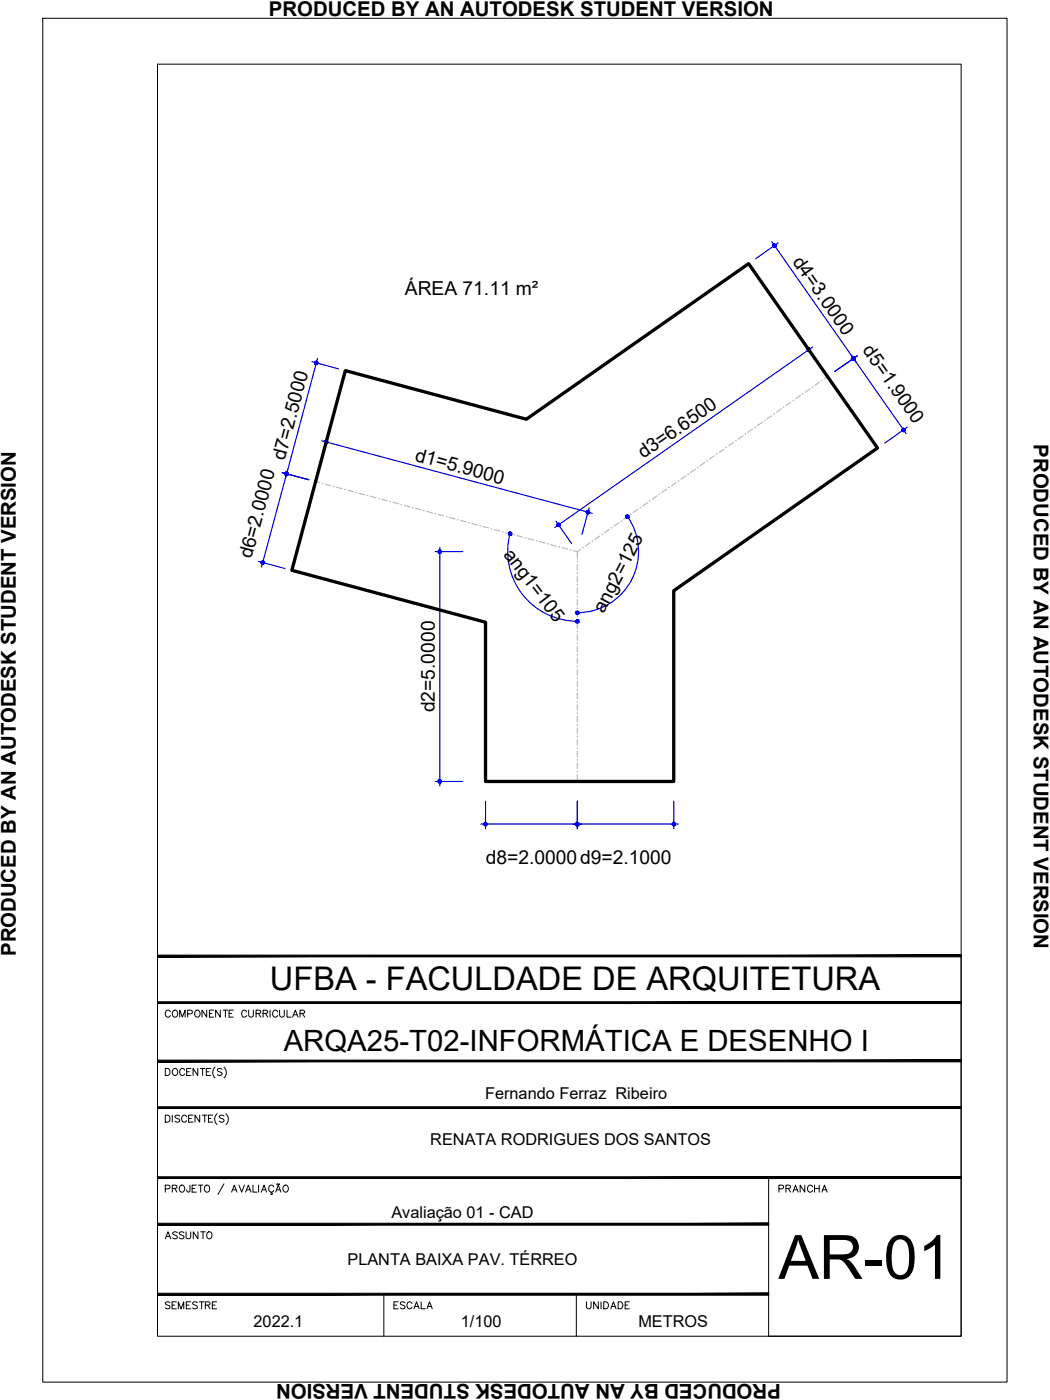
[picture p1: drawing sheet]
<svg xmlns="http://www.w3.org/2000/svg" width="229mm" height="305mm" viewBox="0 0 229 305" stroke-linecap="round" stroke-linejoin="round" font-family="sans-serif">
<!-- layer: ARQ_EIXO CINZA 04 -->
<g fill="none" stroke="#bababa" stroke-width=".25">
<path d="M155.5 99.2l-1 .7M157.6 97.8l-1 .7M159.7 96.3l-1 .7M161.8 94.9l-1.1 .7M163.9 93.4l-1.1 .7M165.9 91.9l-1 .8M168 90.5l-1 .7M170.1 89l-1 .7M172.2 87.6l-1 .7M174.2 86.1l-1 .7M176.4 84.7l-1.1 .7M178.4 83.2l-1 .7"/>
<path d="M180.2 82l-.7 .5M68.7 104.9l.9 .2M70.8 105.4l1.3 .3M73.3 106.1l1.2 .3M75.7 106.7l1.3 .4M78.2 107.4l1.2 .3M80.6 108l1.3 .4M83.1 108.7l1.2 .4M85.6 109.3l1.2 .4M88 110l1.2 .4M90.5 110.7l1.2 .3M92.9 111.3l1.2 .4"/>
<path d="M95.4 112l1.2 .3M97.8 112.6l1.3 .4M100.3 113.3l1.2 .3M102.7 114l1.2 .3M105.2 114.6l1.2 .3M107.6 115.3l1.2 .3M110.1 116l1.2 .2M112.5 116.6l1.2 .3M115 117.3l1.2 .3M117.4 117.9l1.3 .3M119.9 118.6l1.2 .3M122.3 119.2l1.3 .3"/>
<path d="M124.8 119.9l.9 .2M126.4 119.6l-.7 .5v1.5M128.5 118.2l-1 .7M130.6 116.7l-1.1 .7M132.6 115.3l-1 .7M134.7 113.8l-1 .7M136.8 112.4l-1 .7M138.9 110.9l-1.1 .7M141 109.4l-1.1 .8M143 108l-1 .7M145.1 106.5l-1 .7M147.2 105.1l-1 .7"/>
<path d="M149.3 103.6l-1 .7M151.4 102.2l-1.1 .7M153.5 100.7l-1.1 .7M125.7 122.9v1.3M125.7 125.4v1.3M125.7 128v1.2M125.7 130.5v1.3M125.7 133.1v1.2M125.7 135.6v1.3M125.7 138.1v1.3M125.7 140.7v1.2M125.7 143.2v1.3"/>
<path d="M125.7 145.8v1.2M125.7 148.3v1.3M125.7 150.8v1.3M125.7 153.4v1.2M125.7 155.9v1.3M125.7 158.5v1.2M125.7 161v1.3M125.7 163.5v1.3M125.7 166.1v1.2M125.7 168.6v1.5"/>
</g>
<g fill="#bababa" stroke="#bababa" stroke-width=".22">
<path d="M125.6 168h.2z"/>
<path d="M125.6 165.4h.2z"/>
<path d="M125.6 162.9h.2z"/>
<path d="M125.6 160.4h.2z"/>
<path d="M125.6 157.8h.2z"/>
<path d="M125.6 155.3h.2z"/>
<path d="M125.6 152.7h.2z"/>
<path d="M125.6 150.2h.2z"/>
<path d="M125.6 147.7h.2z"/>
<path d="M125.6 145.1h.2z"/>
<path d="M125.6 142.6h.2z"/>
<path d="M125.6 140h.2z"/>
<path d="M125.6 137.5h.2z"/>
<path d="M125.6 135h.2z"/>
<path d="M125.6 132.4h.2z"/>
<path d="M125.6 129.9h.2z"/>
<path d="M125.6 127.3h.2z"/>
<path d="M125.6 124.8h.2z"/>
<path d="M125.6 122.3h.2z"/>
<path d="M126.8 119.3h.2z"/>
<path d="M131 116.3h.2z"/>
<path d="M137.2 112h.2z"/>
<path d="M139.3 110.5h.2z"/>
<path d="M149.8 103.2l.1 .1z"/>
<path d="M153.9 100.3h.2z"/>
<path d="M164.3 93h.2z"/>
<path d="M170.5 88.6h.2z"/>
<path d="M172.6 87.2h.2z"/>
<path d="M174.7 85.8h.2z"/>
<path d="M176.8 84.3h.2z"/>
<path d="M178.9 82.8h.1z"/>
<path d="M121.7 119h.1z"/>
<path d="M114.3 117.1h.2z"/>
<path d="M109.4 115.7l.2 .1z"/>
<path d="M99.6 113.2h.1z"/>
<path d="M94.7 111.8v.1z"/>
<path d="M89.7 110.5h.2z"/>
<path d="M87.3 109.9h.2z"/>
<path d="M84.8 109.2h.2z"/>
<path d="M70.1 105.2h.2z"/>
<circle cx="129" cy="117.8" r=".07"/>
<circle cx="133.2" cy="114.9" r=".07"/>
<circle cx="135.3" cy="113.4" r=".07"/>
<circle cx="141.5" cy="109" r=".07"/>
<circle cx="143.6" cy="107.6" r=".07"/>
<circle cx="145.7" cy="106.1" r=".07"/>
<circle cx="147.8" cy="104.7" r=".07"/>
<circle cx="151.9" cy="101.8" r=".07"/>
<circle cx="156.1" cy="98.8" r=".07"/>
<circle cx="158.1" cy="97.4" r=".07"/>
<circle cx="160.2" cy="96" r=".07"/>
<circle cx="162.3" cy="94.5" r=".07"/>
<circle cx="166.5" cy="91.6" r=".07"/>
<circle cx="168.5" cy="90.1" r=".07"/>
<circle cx="124.2" cy="119.7" r=".07"/>
<circle cx="119.3" cy="118.4" r=".07"/>
<circle cx="116.9" cy="117.7" r=".07"/>
<circle cx="111.9" cy="116.4" r=".07"/>
<circle cx="107" cy="115.1" r=".07"/>
<circle cx="104.6" cy="114.5" r=".07"/>
<circle cx="102.1" cy="113.8" r=".07"/>
<circle cx="97.2" cy="112.5" r=".07"/>
<circle cx="92.3" cy="111.2" r=".07"/>
<circle cx="82.5" cy="108.5" r=".07"/>
<circle cx="80" cy="107.9" r=".07"/>
<circle cx="77.6" cy="107.2" r=".07"/>
<circle cx="75.1" cy="106.5" r=".07"/>
<circle cx="72.7" cy="105.9" r=".07"/>
</g>
<!-- layer: COTA AZUL -->
<g fill="none" stroke="#00f" stroke-width=".25">
<path d="M168 52.6l29.3 41.8M169.4 52.9l-4.9 3.4M67.9 78.7l5.8 1.6M69.1 78.1l-12.2 45.3M175.5 75.3l3.4 4.9M176.9 75.6l-56.1 39.3M186.6 77.5l-4.9 3.4M70.1 96l58.8 15.8M71.3 95.3l-1.6 5.8M197.5 93l-4.9 3.5M61.4 102.9l5.8 1.5M95.8 119.1v52"/>
<path d="M111 116.2a15.2 15.2 0 0 0 14.7 19.1M121 113.5l3.5 4.9M128.3 110.5l-1.6 5.8M136.6 112.4a13.3 13.3 0 0 1-10.9 21M56.3 122.2l5.8 1.6M94.7 120.1h6.1M94.7 170.1h6.1M104.7 179.4h43M105.7 174.4v6M125.7 174.4v6M146.7 174.4v6"/>
</g>
<!-- layer: 0 -->
<g fill="#00f" stroke="#00f" stroke-width=".22">
<path d="M70.7 96.1v.3l.3-.1zM70.7 96.4l.3-.1-.3 .2zM71 96.3l-.3 .2 .2 .1z"/>
<path d="M71 96.3l-.1 .3h.2zM71 96.3l.3 .2-.2 .1zM71 96.3l.3 .2 .1-.1z"/>
<path d="M71 96.3l.4 .1v-.3zM71 96.3l.3-.3 .1 .1zM71.1 95.9l-.1 .4 .3-.3z"/>
<path d="M70.9 95.9l.1 .4 .1-.4zM70.7 96l.2-.1 .1 .4zM70.7 96v.1l.3 .2z"/>
<path d="M128 111.5l.4 .1v-.2zM128 111.5l.3-.2 .1 .1zM128.1 111.2l-.1 .3 .3-.2z"/>
<path d="M127.9 111.2l.1 .3 .1-.3zM127.7 111.3l.2-.1 .1 .3zM127.7 111.3l-.1 .1 .4 .1z"/>
<path d="M127.6 111.4v.2l.4-.1zM127.6 111.6l.4-.1-.3 .3zM127.7 111.8l.2 .1 .1-.4z"/>
<path d="M128 111.5l-.1 .4h.2zM128 111.5l.3 .3-.2 .1zM128 111.5l.3 .3 .1-.2z"/>
<path d="M95.5 119.8l.3 .3v-.3zM95.5 119.8l.3 .3-.4-.2zM95.4 119.9v.2h.4z"/>
<path d="M95.4 120.1v.2l.4-.2zM95.4 120.3l.4-.2-.3 .3zM95.8 120.1l-.3 .3 .3 .1z"/>
<path d="M95.8 120.1v.4l.1-.1zM95.8 120.1l.3 .2-.2 .1zM95.8 120.1l.3 .2v-.2z"/>
<path d="M95.8 120.1h.3v-.2zM95.9 119.8l.2 .1-.3 .2zM95.8 119.8v.3l.1-.3z"/>
<path d="M95.8 170.1v.4l.1-.1zM95.8 170.1l.3 .2-.2 .1zM95.8 170.1l.3 .2v-.2z"/>
<path d="M95.8 170.1h.3v-.2zM95.9 169.8l.2 .1-.3 .2zM95.8 169.8v.3l.1-.3z"/>
<path d="M95.5 169.8l.3 .3v-.3zM95.5 169.8l.3 .3-.4-.2zM95.4 169.9v.2h.4z"/>
<path d="M95.4 170.1v.2l.4-.2zM95.4 170.3l.4-.2-.3 .3zM95.8 170.1l-.3 .3 .3 .1z"/>
<path d="M121.3 114.5l.2 .1 .1-.3zM121.6 114.3v.3h-.1zM121.6 114.3v.3h.2z"/>
<path d="M121.6 114.3l.2 .3 .2-.2zM121.6 114.3h.4v.1zM121.6 114.3h.4l-.1-.3z"/>
<path d="M121.8 113.9l-.2 .4 .3-.3zM121.6 113.9h.2l-.2 .4zM121.4 114l.2 .3v-.4z"/>
<path d="M121.4 114l-.1 .1 .3 .2zM121.3 114.1l.3 .2h-.4zM121.2 114.3l.1 .2 .3-.2z"/>
<path d="M176.2 75.8l-.1 .4 .3-.3zM176.1 75.8h.1l-.1 .4zM175.9 75.8l.2 .4v-.4z"/>
<path d="M175.9 75.8l-.2 .2 .4 .2zM175.7 76l.4 .2h-.4zM175.7 76.2l.1 .2 .3-.2z"/>
<path d="M175.8 76.4l.1 .1 .2-.3zM176.1 76.2v.3h-.2zM176.1 76.2v.3h.2z"/>
<path d="M176.1 76.2l.2 .3 .1-.2zM176.1 76.2l.3-.1v.2zM176.1 76.2l.3-.1v-.2z"/>
<path d="M168.4 53.2l-.1 .1 .3 .2zM168.3 53.3l.3 .2h-.4zM168.2 53.5l.1 .2 .3-.2z"/>
<path d="M168.3 53.7l.1 .1 .2-.3zM168.6 53.5l.1 .3h-.3zM168.6 53.5l.1 .3h.1z"/>
<path d="M168.6 53.5l.2 .3 .2-.2zM168.6 53.5l.4-.1v.2zM168.6 53.5l.4-.1-.1-.1z"/>
<path d="M168.7 53.1l-.1 .4 .3-.2zM168.6 53.1h.1l-.1 .4zM168.4 53.2l.2 .3v-.4z"/>
<path d="M185.8 78l.2 .4 .1-.2zM185.8 78h.4l-.1 .2zM185.8 78h.4l-.1-.2z"/>
<path d="M186 77.7l-.2 .3 .3-.2zM185.8 77.6l.2 .1-.2 .3zM185.6 77.7l.2 .3v-.4z"/>
<path d="M185.6 77.7l-.1 .2 .3 .1zM185.5 77.9l.3 .1-.4 .1zM185.4 78.1l.1 .1 .3-.2z"/>
<path d="M185.5 78.2l.1 .2 .2-.4zM185.8 78v.4h-.2zM185.8 78v.4h.2z"/>
<path d="M185.6 77.7l-.1 .2 .3 .1zM185.5 77.9l.3 .1-.4 .1zM185.4 78.1l.1 .1 .3-.2z"/>
<path d="M185.5 78.2l.1 .2 .2-.4zM185.8 78v.4h-.2zM185.8 78v.4h.2z"/>
<path d="M185.8 78l.2 .4 .1-.2zM185.8 78h.4l-.1 .2zM185.8 78h.4l-.1-.2z"/>
<path d="M186 77.7l-.2 .3 .3-.2zM185.8 77.6l.2 .1-.2 .3zM185.6 77.7l.2 .3v-.4z"/>
<path d="M196.7 93.6l.2 .3 .2-.1zM196.7 93.6h.4v.2zM196.7 93.6h.4l-.1-.2z"/>
<path d="M196.8 93.3l-.1 .3 .3-.2zM196.7 93.2l.1 .1-.1 .3zM196.5 93.3l.2 .3v-.4z"/>
<path d="M196.5 93.3l-.1 .1 .3 .2zM196.4 93.4l.3 .2h-.4zM196.3 93.6l.1 .2 .3-.2z"/>
<path d="M196.4 93.8l.2 .1 .1-.3zM196.7 93.6v.4l-.1-.1zM196.7 93.6v.4l.2-.1z"/>
<path d="M62.3 102.8l.1 .4 .1-.4zM62.1 102.9l.2-.1 .1 .4zM62.1 102.9l-.1 .2 .4 .1z"/>
<path d="M62 103.1v.2l.4-.1zM62 103.3l.4-.1-.3 .2zM62.1 103.4l.2 .1 .1-.3z"/>
<path d="M62.4 103.2l-.1 .3h.2zM62.4 103.2l.3 .2-.2 .1zM62.4 103.2l.3 .2v-.1z"/>
<path d="M62.4 103.2l.3 .1v-.2zM62.4 103.2l.3-.3v.2zM62.5 102.8l-.1 .4 .3-.3z"/>
<path d="M57.2 122.5l-.1 .4h.2zM57.2 122.5l.3 .2-.2 .2zM57.2 122.5l.3 .2 .1-.1z"/>
<path d="M57.2 122.5l.4 .1v-.2zM57.2 122.5l.3-.3 .1 .2zM57.3 122.1l-.1 .4 .3-.3z"/>
<path d="M57.1 122.1l.1 .4 .1-.4zM56.9 122.2l.2-.1 .1 .4zM56.9 122.2v.2l.3 .1z"/>
<path d="M56.9 122.4v.2l.3-.1zM56.9 122.6l.3-.1-.3 .2zM57.2 122.5l-.3 .2 .2 .2z"/>
<path d="M62.4 103.2l-.1 .3h.2zM62.4 103.2l.3 .2-.2 .1zM62.4 103.2l.3 .2v-.1z"/>
<path d="M62.4 103.2l.3 .1v-.2zM62.4 103.2l.3-.3v.2zM62.5 102.8l-.1 .4 .3-.3z"/>
<path d="M62.3 102.8l.1 .4 .1-.4zM62.1 102.9l.2-.1 .1 .4zM62.1 102.9l-.1 .2 .4 .1z"/>
<path d="M62 103.1v.2l.4-.1zM62 103.3l.4-.1-.3 .2zM62.1 103.4l.2 .1 .1-.3z"/>
<path d="M68.7 78.7l.2 .3 .1-.3zM68.6 78.7h.1l.2 .3zM68.6 78.7l-.1 .2 .4 .1z"/>
<path d="M68.5 78.9v.2l.4-.1zM68.5 79.1l.4-.1-.3 .3zM68.9 79l-.3 .3 .1 .1z"/>
<path d="M68.9 79l-.2 .4h.3zM68.9 79l.2 .3-.1 .1zM68.9 79l.2 .3 .1-.2z"/>
<path d="M68.9 79l.3 .1v-.2zM68.9 79l.2-.3 .1 .2zM69 78.7l-.1 .3 .2-.3z"/>
<path d="M125.7 179.4h.4l-.1-.2zM125.9 179.1l.1 .1-.3 .2zM125.7 179v.4l.2-.3z"/>
<path d="M125.5 179.1l.2 .3v-.4zM125.5 179.1l.2 .3-.3-.2zM125.4 179.2l-.1 .2h.4z"/>
<path d="M125.3 179.4l.1 .2 .3-.2zM125.4 179.6l.3-.2-.2 .3zM125.7 179.4l-.2 .3 .2 .1z"/>
<path d="M125.7 179.4v.4l.2-.1zM125.7 179.4l.3 .2-.1 .1zM125.7 179.4l.3 .2 .1-.2z"/>
<path d="M105.3 179.4l.1 .2 .3-.2zM105.4 179.6l.3-.2-.2 .3zM105.7 179.4l-.2 .3 .2 .1z"/>
<path d="M105.7 179.4v.4l.2-.1zM105.7 179.4l.3 .2-.1 .1zM105.7 179.4l.3 .2 .1-.2z"/>
<path d="M105.7 179.4h.4l-.1-.2zM105.9 179.1l.1 .1-.3 .2zM105.7 179v.4l.2-.3z"/>
<path d="M105.5 179.1l.2 .3v-.4zM105.5 179.1l.2 .3-.3-.2zM105.4 179.2l-.1 .2h.4z"/>
<path d="M146.7 179.4h.4l-.1-.2zM146.9 179.1l.1 .1-.3 .2zM146.7 179v.4l.2-.3z"/>
<path d="M146.5 179.1l.2 .3v-.4zM146.5 179.1l.2 .3-.3-.2zM146.4 179.2l-.1 .2h.4z"/>
<path d="M146.3 179.4l.1 .2 .3-.2zM146.4 179.6l.3-.2-.2 .3zM146.7 179.4l-.2 .3 .2 .1z"/>
<path d="M146.7 179.4v.4l.2-.1zM146.7 179.4l.3 .2-.1 .1zM146.7 179.4l.3 .2 .1-.2z"/>
<path d="M125.3 179.4l.1 .2 .3-.2zM125.4 179.6l.3-.2-.2 .3zM125.7 179.4l-.2 .3 .2 .1z"/>
<path d="M125.7 179.4v.4l.2-.1zM125.7 179.4l.3 .2-.1 .1zM125.7 179.4l.3 .2 .1-.2z"/>
<path d="M125.7 179.4h.4l-.1-.2zM125.9 179.1l.1 .1-.3 .2zM125.7 179v.4l.2-.3z"/>
<path d="M125.5 179.1l.2 .3v-.4zM125.5 179.1l.2 .3-.3-.2zM125.4 179.2l-.1 .2h.4z"/>
<path d="M111 115.8v.4l.2-.4zM110.8 116l.2-.2v.4zM110.8 116l-.1 .1 .3 .1z"/>
<path d="M110.7 116.1v.2l.3-.1zM110.7 116.3l.3-.1-.2 .3zM111 116.2l-.2 .3h.2z"/>
<path d="M111 116.2v.3h.2zM111 116.2l.3 .3h-.1zM111 116.2l.3 .3 .1-.2z"/>
<path d="M111 116.2l.4 .1v-.2zM111 116.2l.3-.2 .1 .1zM111.2 115.8l-.2 .4 .3-.2z"/>
<path d="M125.7 135.3h.4l-.1-.2zM125.9 135l.1 .1-.3 .2zM125.7 134.9v.4l.2-.3z"/>
<path d="M125.5 135l.2 .3v-.4zM125.5 135l.2 .3-.3-.2zM125.4 135.1l-.1 .2h.4z"/>
<path d="M125.3 135.3l.1 .2 .3-.2zM125.4 135.5l.3-.2-.2 .3zM125.7 135.3l-.2 .3h.2z"/>
<path d="M125.7 135.3v.3h.2zM125.7 135.3l.3 .2-.1 .1zM125.7 135.3l.3 .2 .1-.2z"/>
<path d="M125.3 133.4l.1 .2 .3-.2zM125.4 133.6l.3-.2-.2 .3zM125.7 133.4l-.2 .3 .2 .1z"/>
<path d="M125.7 133.4v.4l.2-.1zM125.7 133.4l.3 .2-.1 .1zM125.7 133.4l.3 .2 .1-.2z"/>
<path d="M125.7 133.4h.4l-.1-.2zM125.9 133.1l.1 .1-.3 .2zM125.7 133.1v.3l.2-.3z"/>
<path d="M125.5 133.1l.2 .3v-.3zM125.4 133.2l.1-.1 .2 .3zM125.4 133.2l-.1 .2h.4z"/>
<path d="M136.4 112.2l-.1 .1 .3 .2zM136.3 112.3l.3 .2h-.4zM136.2 112.5l.1 .2 .3-.2z"/>
<path d="M136.3 112.7l.1 .1 .2-.3zM136.6 112.5v.4l-.2-.1zM136.6 112.5v.4l.2-.1z"/>
<path d="M136.6 112.5l.2 .3 .1-.2zM136.6 112.5l.4-.1-.1 .2zM136.6 112.5l.4-.1-.1-.1z"/>
<path d="M136.7 112.1l-.1 .4 .3-.2zM136.6 112.1h.1l-.1 .4zM136.4 112.2l.2 .3v-.4z"/>
</g>
<path d="M75.2 80.7l39.4 10.6 48.4-33.9 28.1 40.1-44.4 31.1v41.5h-41v-34.6l-42.2-11.3z" fill="none" stroke="#000" stroke-width=".72"/>
<!-- layer: MRG_EXTERNA -->
<path d="M9.3 4h209.9v296.9h-209.9z" fill="none" stroke="#000" stroke-width=".22"/>
<!-- layer: MRG_INTERNA -->
<path d="M34.3 14h175v276.9h-175z" fill="none" stroke="#000" stroke-width=".22"/>
<!-- layer: SIMB_01 -->
<g fill="#000" stroke="#000" stroke-width=".22">
<path d="M34.3 218.1v.4l175-.4zM34.3 218.5l175-.4v.4z"/>
<path d="M34.3 207.9v.4l175-.4zM34.3 208.3l175-.4v.4z"/>
<path d="M34.3 230.8v.4l175-.4zM34.3 231.2l175-.4v.4z"/>
<path d="M34.3 256.2v.4l175-.4zM34.3 256.6l175-.4v.4z"/>
<path d="M34.3 241v.3l175-.3zM34.3 241.3l175-.3v.3z"/>
<path d="M34.3 266.3v.4l133-.4zM34.3 266.7l133-.4v.4z"/>
<path d="M34.3 282h133v-.4zM34.3 281.6h133l-133 .4z"/>
</g>
<g fill="none" stroke="#000" stroke-width=".22">
<path d="M45 219.9v1.5l-1-1.5v1.5M46.5 219.9h-.9v1.5h.9M48 219.9v1.5l-1.1-1.5v1.5M48.6 219.9h1M49.1 219.9v1.5M50.8 219.9h-.9v1.5h.9M54.1 219.9v1.1l.5 .4h.3l.3-.4v-1.1M58.8 219.9v1.5M60.9 219.9v1.1l.4 .4 .5-.2 .1-1.3M62.5 219.9v1.5h.9M209.3 208.1v82.8h-42v-34.5M36 232.6h.5a.82 .82 0 0 1 .5 .8 .82 .82 0 0 1-.5 .7h-.5z"/>
<path d="M37.1 220.3a.56 .56 0 0 0-.7-.4 .56 .56 0 0 0-.4 .6 .63 .63 0 0 0 .2 .8 .63 .63 0 0 0 .9-.2M37.7 220.1a.72 .72 0 0 1 1 .2 .72 .72 0 0 1-.3 1.1 .72 .72 0 0 1-.9-.4 .72 .72 0 0 1 .2-.9zM37.7 232.8a.72 .72 0 0 1 1 .2 .72 .72 0 0 1-.3 1.1 .72 .72 0 0 1-.9-.4 .72 .72 0 0 1 .2-.9zM39.1 221.4v-1.5l.6 1.5 .6-1.5v1.5M40.2 233a.56 .56 0 0 0-.6-.4 .56 .56 0 0 0-.5 .6 .63 .63 0 0 0 .3 .8 .63 .63 0 0 0 .8-.2M40.6 233.3h.6M40.9 220.7l.9-.1v-.5l-.3-.2h-.6v1.5M41.6 232.6h-1v1.5h1M42.7 220a.71 .71 0 0 1 .9 .7 .71 .71 0 0 1-.9 .7l-.3-.5v-.4zM43.1 232.6v1.5l-1.1-1.5v1.5M43.6 232.6h1M44.1 232.6v1.5"/>
<path d="M44.9 233.3h.6M45.6 220.6h.5M45.9 232.6h-1v1.5h1M46.8 232.3a1.57 1.57 0 0 0 0 2.4M48.3 232.8l-.3-.2-.7 .2 .2 .4 .5 .2 .3 .3v.2l-.3 .2-.7-.2M48.8 232.3a1.57 1.57 0 0 1 0 2.4M49.9 220.6h.5M53.7 220.3a.56 .56 0 0 0-.6-.4 .56 .56 0 0 0-.5 .6 .63 .63 0 0 0 .3 .8 .63 .63 0 0 0 .8-.2M55.8 220.6h.8l.2-.4-.4-.3h-.6v1.5M56.3 220.6l.5 .8M57.3 220.6h.8l.2-.4-.4-.3h-.6v1.5M57.8 220.6l.5 .8"/>
<path d="M60.5 220.3a.56 .56 0 0 0-.7-.4 .56 .56 0 0 0-.4 .6 .63 .63 0 0 0 .2 .8 .63 .63 0 0 0 .9-.2M63.7 221.4l.6-1.5 .6 1.5M63.9 220.9h.7M65.3 220.6h.9l.1-.4-.3-.3h-.7v1.5M65.8 220.6l.5 .8M36 242.8h.5a.82 .82 0 0 1 .5 .7 .82 .82 0 0 1-.5 .8h-.5zM36 258.8l.9-.1 .1-.6-1-.1v1.5M37.5 258.7l1-.1v-.5l-1-.1v1.5M37.5 242.8v1.5M38 258.7l.5 .8M39.1 243l-.3-.2-.7 .2 .2 .4 .7 .3 .1 .2v.2l-.3 .2-.7-.2M39.2 258.2a.72 .72 0 0 1 1 .2 .72 .72 0 0 1-.3 1.1 .72 .72 0 0 1-.9-.4 .72 .72 0 0 1 .2-.9z"/>
<path d="M40.6 243.2a.56 .56 0 0 0-.6-.4 .56 .56 0 0 0-.5 .6 .63 .63 0 0 0 .3 .8 .63 .63 0 0 0 .8-.2M41.1 243.5h.6M41.4 258l-.1 1.4-.4 .1-.2-.1-.1-.4M41.8 258.7h.6M42 242.8h-.9v1.5h.9M42.8 258h-1v1.5h1M43.2 258h1M43.5 242.8v1.5l-1-1.5v1.5M43.7 258v1.5M44.1 242.8h1M44.6 242.8v1.5M44.6 258.2a.63 .63 0 0 1 .8-.1 .63 .63 0 0 1 .2 .9 .57 .57 0 0 1-.5 .6 .57 .57 0 0 1-.6-.6z"/>
<path d="M45.4 243.5h.5M46.3 242.8h-.9v1.5h.9M47.2 242.5a1.57 1.57 0 0 0 0 2.3M48.8 243l-.4-.2-.6 .2 .1 .4 .7 .3 .2 .2v.2l-.4 .2-.6-.2M48.8 257.7l-1.3 2.4M49.2 242.5a1.57 1.57 0 0 1 0 2.3M50.4 259.5l.6-1.5 .6 1.5M50.7 259h.7M52 258l.6 1.5 .6-1.5M53.5 259.5l.6-1.5 .6 1.5M53.7 259h.7M55.1 258v1.5h.9"/>
<path d="M56.3 258v1.5M56.9 259.5l.6-1.5 .5 1.5M57.1 259h.7M59.1 259.5v.3l.2 .2h-.4M59.6 258.4a.6 .6 0 0 0-.9-.3 .6 .6 0 0 0-.2 .9 .54 .54 0 0 0 .4 .5 .54 .54 0 0 0 .7-.3M60 259.5l.6-1.5 .6 1.5M60.2 259h.8M60.3 257.8l-.1 .1M60.3 257.8h.2M60.5 257.8l.1 .1M60.6 257.9h.2M60.9 257.7l-.1 .2"/>
<path d="M61.8 258.2a.72 .72 0 0 1 1 .2 .72 .72 0 0 1-.3 1.1 .72 .72 0 0 1-.9-.4 .72 .72 0 0 1 .2-.9zM83.6 281.8v9.1M125.5 281.8v9.1"/>
</g>
<text font-size="13.3" x="169.5" y="278.4">AR-01</text>
<text font-size="7.1" x="58.8" y="215.6">UFBA - FACULDADE DE ARQUITETURA</text>
<text font-size="6.4" x="61.8" y="228.9">ARQA25-T02-INFORMÁTICA E DESENHO I</text>
<g font-size="4.4">
<text x="58.5" y="3.6">PRODUCED BY AN AUTODESK STUDENT VERSION</text>
<text x="225.1" y="96.7" transform="rotate(90 225.1 96.7)">PRODUCED BY AN AUTODESK STUDENT VERSION</text>
<text x="3.5" y="208.2" transform="rotate(-90 3.5 208.2)">PRODUCED BY AN AUTODESK STUDENT VERSION</text>
<text x="168.3" y="260.7">PRANCHA</text>
<text x="34.9" y="270.9">ASSUNTO</text>
<text x="34.9" y="286.1">SEMESTRE</text>
<text x="84.7" y="286.1">ESCALA</text>
<text x="126.3" y="286.1">UNIDADE</text>
<text x="170" y="301.3" transform="rotate(-180 170 301.3)">PRODUCED BY AN AUTODESK STUDENT VERSION</text>
</g>
<g font-size="4.2">
<text x="172.4" y="57" transform="rotate(55 172.4 57)">d4=3.0000</text>
<text x="88.1" y="64.1">ÁREA 71.11 m²</text>
<text x="187.7" y="76.2" transform="rotate(55 187.7 76.2)">d5=1.9000</text>
<text x="62" y="100.4" transform="rotate(-75 62 100.4)">d7=2.5000</text>
<text x="90.2" y="100.3" transform="rotate(15 90.2 100.3)">d1=5.9000</text>
<text x="140.1" y="100" transform="rotate(-35 140.1 100)">d3=6.6500</text>
<text x="54.8" y="121.8" transform="rotate(-75 54.8 121.8)">d6=2.0000</text>
<text x="109.5" y="120.8" transform="rotate(53 109.5 120.8)">ang1=105</text>
<text x="131.5" y="133.7" transform="rotate(-63 131.5 133.7)">ang2=125</text>
<text x="94.7" y="155.1" transform="rotate(-90 94.7 155.1)">d2=5.0000</text>
<text x="105.7" y="188">d8=2.0000d9=2.1000</text>
</g>
<g font-size="3.5">
<text x="105.6" y="239.3">Fernando Ferraz Ribeiro</text>
<text x="93.7" y="249.3">RENATA RODRIGUES DOS SANTOS</text>
<text x="85.2" y="265.2">Avaliação 01 - CAD</text>
<text x="75.6" y="275.4">PLANTA BAIXA PAV. TÉRREO</text>
<text x="55.2" y="289">2022.1</text>
<text x="100.3" y="289">1/100</text>
<text x="139" y="289">METROS</text>
</g>
</svg>
